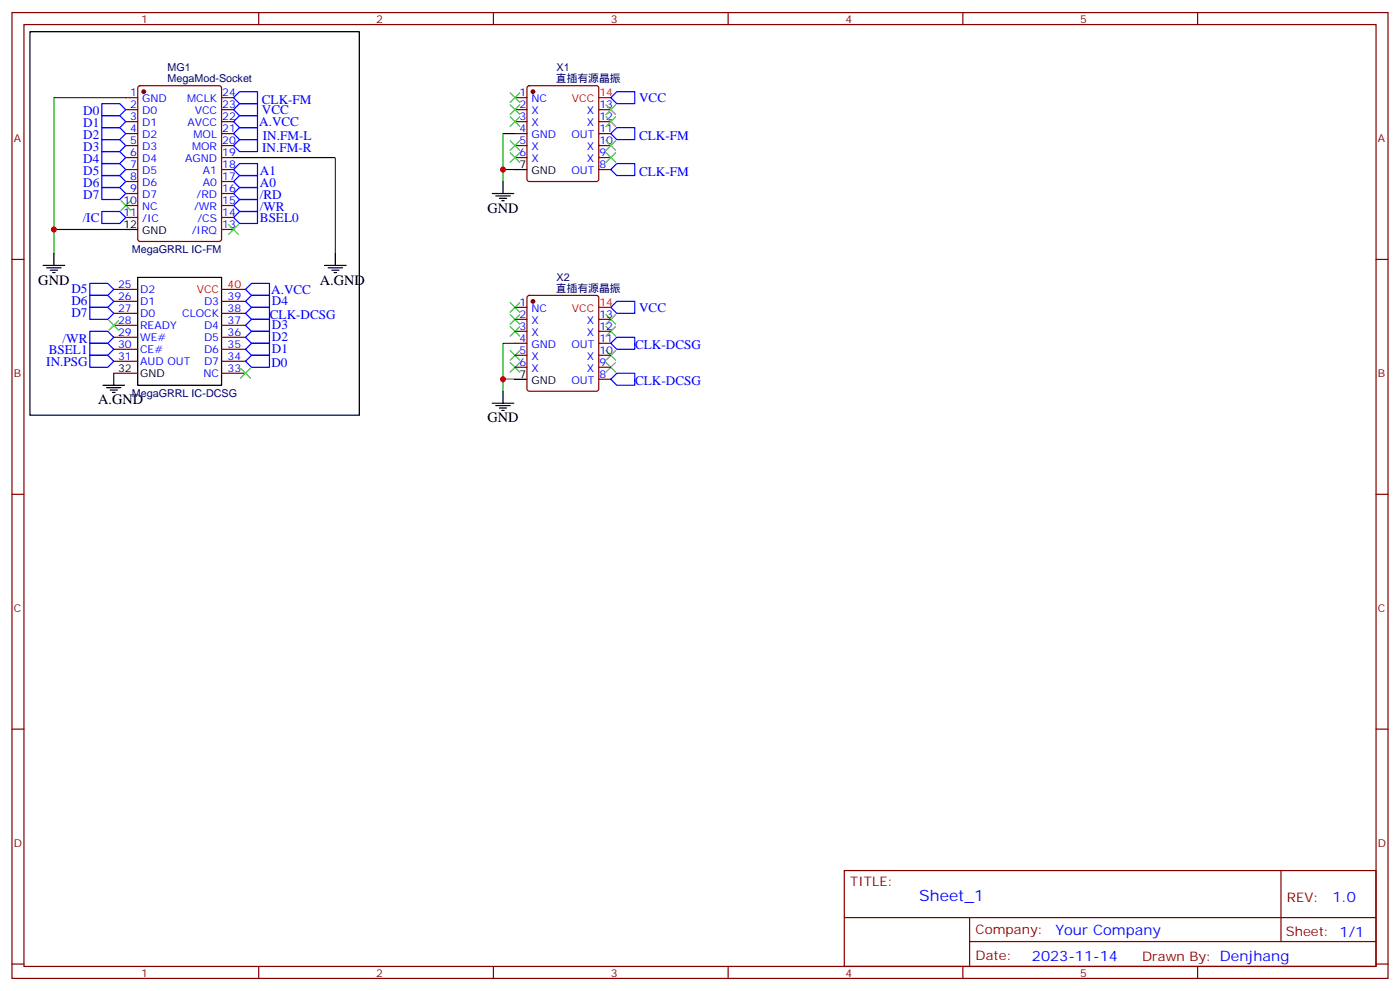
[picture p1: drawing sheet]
<svg xmlns="http://www.w3.org/2000/svg" width="412mm" height="292mm" viewBox="0 0 412 292" stroke-linecap="round" stroke-linejoin="round" font-family="sans-serif">
<g fill="none" stroke="#870000" stroke-width=".35">
<path d="M3.5 3.7h405.4v284.3h-405.4zM7.1 7.2h398.2v277.3h-398.2zM76.2 3.7v3.5M145.3 3.7v3.5M214.5 3.7v3.5M283.6 3.7v3.5M352.8 3.7v3.5M37 28.8h3.6M37 32.3h3.6M37 35.8h3.6M37 39.3h3.6M40.8 25.4l.5-.2h23.3l.6 .5 .1 44.7-.5 .6-23.5 .1-.7-.5v-44.7z"/>
<path d="M65.3 28.8h3.5M65.3 32.3h3.5M65.3 35.8h3.5M65.3 39.3h3.5M151.7 28.8h3.5M151.7 32.3h3.5M151.7 35.8h3.5M151.7 39.3h3.5M155.5 25.4l.4-.2h19.8l.5 .2 .2 .5v26.8l-.2 .5-.5 .2h-19.8l-.5-.2-.2-.5v-26.8zM176.4 32.3h3.5M176.4 35.8h3.5M176.4 39.3h3.5"/>
<path d="M37 42.9h3.6M37 46.4h3.6M37 49.9h3.6M37 53.4h3.6M37 57h3.6M65.3 42.9h3.5M65.3 46.4h3.5M65.3 49.9h3.5M65.3 53.4h3.5M65.3 57h3.5M151.7 42.9h3.5M151.7 46.4h3.5"/>
<path d="M176.4 42.9h3.5M176.4 46.4h3.5M176.4 49.9h3.5M3.5 76.4h3.6M37 60.5h3.6M37 64h3.6M65.3 60.5h3.5M65.3 64h3.5M65.3 67.6h3.5M405.3 76.4h3.6M33.5 85.2h7.1M33.5 88.7h7.1"/>
<path d="M33.5 92.3h7.1M33.5 95.8h7.1M33.5 99.3h7.1M65.3 85.2h7M65.3 88.7h7M65.3 92.3h7M65.3 95.8h7M65.3 99.3h7M151.7 94h3.5M151.7 97.5h3.5M151.7 90.5h3.5M155.5 87.2l.4-.2h19.8l.5 .2 .2 .5v26.8l-.2 .5-.5 .2h-19.8l-.5-.3-.2-.4v-26.8z"/>
<path d="M176.4 94h3.5M176.4 97.5h3.5M33.5 102.8h7.1M33.5 106.4h7.1M33.5 109.9h7.1M65.3 102.8h7M65.3 106.4h7M65.3 109.9h7M151.7 101.1h3.5M151.7 104.6h3.5M151.7 108.1h3.5M176.4 101.1h3.5"/>
<path d="M176.4 104.6h3.5M176.4 108.1h3.5M176.4 111.7h3.5M3.5 145.5h3.6M405.3 145.5h3.6M3.5 214.7h3.6M405.3 214.7h3.6M248.7 256.3h156.6v28.2h-156.6zM377.3 256.3v20.9M248.7 270.1h156.5M285.6 277.2h119.6M285.6 270.1v14.2"/>
<path d="M3.5 283.8h3.6M76.2 284.5v3.5M145.3 284.5v3.5M214.5 284.5v3.5M283.6 284.5v3.5M352.8 284.5v3.5M405.3 283.8h3.6"/>
</g>
<g fill="none" stroke="#3c3" stroke-width=".35">
<path d="M150.3 27.3l2.8 2.9M150.3 30.9l2.8 2.8M150.3 34.4l2.8 2.8M153.1 27.3l-2.8 2.9M153.1 30.9l-2.8 2.8M153.1 34.4l-2.8 2.8M178.5 34.4l2.8 2.8M178.5 30.9l2.8 2.8M181.3 34.4l-2.8 2.8M181.3 30.9l-2.8 2.8M35.6 59.1l2.9 2.8M38.5 59.1l-2.9 2.8"/>
<path d="M150.3 41.5l2.8 2.8M150.3 45l2.8 2.8M153.1 41.5l-2.8 2.8M153.1 45l-2.8 2.8M178.5 45l2.8 2.8M178.5 41.5l2.8 2.8M181.3 45l-2.8 2.8M181.3 41.5l-2.8 2.8M67.4 66.1l2.8 2.9M70.2 66.1l-2.8 2.9M32.1 94.4l2.8 2.8M34.9 94.4l-2.8 2.8"/>
<path d="M150.3 96.1l2.8 2.9M150.3 92.6l2.8 2.8M150.3 89.1l2.8 2.8M153.1 96.1l-2.8 2.9M153.1 92.6l-2.8 2.8M153.1 89.1l-2.8 2.8M178.5 92.6l2.8 2.8M178.5 96.1l2.8 2.9M181.3 92.6l-2.8 2.8M181.3 96.1l-2.8 2.9M70.9 108.5l2.8 2.8M73.7 108.5l-2.8 2.8"/>
<path d="M150.3 106.7l2.8 2.8M150.3 103.2l2.8 2.8M153.1 106.7l-2.8 2.8M153.1 103.2l-2.8 2.8M178.5 103.2l2.8 2.8M178.5 106.7l2.8 2.8M181.3 103.2l-2.8 2.8M181.3 106.7l-2.8 2.8"/>
</g>
<g fill="none" stroke="#00f" stroke-width=".35">
<path d="M30 30.5h5.3l1.7 1.8-1.7 1.7h-5.3zM30 34h5.3l1.7 1.8-1.7 1.8h-5.3zM30 37.6h5.3l1.7 1.7-1.7 1.8h-5.3zM68.8 28.8l1.8-1.8h5.2v3.5h-5.2zM68.8 35.8l1.8-1.8h5.2v3.6h-5.2zM70.6 30.5h5.2v3.5h-5.2l-1.8-1.7zM70.6 37.6h5.2v3.5h-5.2l-1.8-1.8zM179.9 28.8l1.8-1.8h5.3v3.5h-5.3zM181.7 37.6h5.3v3.5h-5.3l-1.8-1.8zM30 41.1h5.3l1.7 1.8-1.7 1.7h-5.3zM30 44.6h5.3l1.7 1.8-1.7 1.8h-5.3zM30 48.2h5.3l1.7 1.7-1.7 1.8h-5.3z"/>
<path d="M30 51.7h5.3l1.7 1.7-1.7 1.8h-5.3zM30 55.2h5.3l1.7 1.8-1.7 1.7h-5.3zM68.8 49.9l1.8-1.7h5.2v3.5h-5.2zM68.8 53.4l1.8-1.7h5.2v3.5h-5.2zM68.8 57l1.8-1.8h5.2v3.5h-5.2zM70.6 41.1h5.2v3.5h-5.2l-1.8-1.7zM181.7 48.2h5.3v3.5h-5.3l-1.8-1.8zM30 62.3h5.3l1.7 1.7-1.7 1.8h-5.3zM68.8 60.5l1.8-1.8h5.2v3.6h-5.2zM70.6 62.3h5.2v3.5h-5.2l-1.8-1.8zM26.5 83.4h5.2l1.8 1.8-1.8 1.8h-5.2zM26.5 87h5.2l1.8 1.7-1.8 1.8h-5.2z"/>
<path d="M26.5 90.5h5.2l1.8 1.8-1.8 1.7h-5.2zM26.5 97.5h5.2l1.8 1.8-1.8 1.8h-5.2zM72.3 85.2l1.8-1.8h5.3v3.6h-5.3zM74.1 90.5h5.3v3.5h-5.3l-1.8-1.7zM74.1 97.5h5.3v3.6h-5.3l-1.8-1.8zM74.1 94h5.3v3.5h-5.3l-1.8-1.7zM74.1 87h5.3v3.5h-5.3l-1.8-1.8zM181.7 88.7h5.3v3.6h-5.3l-1.8-1.8zM181.7 99.3h5.3v3.5h-5.3l-1.8-1.7zM26.5 104.6h5.2l1.8 1.8-1.8 1.7h-5.2zM26.5 101.1h5.2l1.8 1.7-1.8 1.8h-5.2zM74.1 104.6h5.3v3.5h-5.3l-1.8-1.7z"/>
<path d="M74.1 101.1h5.3v3.5h-5.3l-1.8-1.8zM181.7 109.9h5.3v3.5h-5.3l-1.8-1.7z"/>
</g>
<path d="M37 28.8h-21.1v45.8M151.7 39.3h-3.5v14.1M68.8 46.4h30v28.2M148.2 49.9h3.5M15.9 67.6h21.1M148.2 111.7h3.5M151.7 101.1h-3.5v14.1" fill="none" stroke="#008700" stroke-width=".35"/>
<g fill="none" stroke="#000" stroke-width=".35">
<path d="M8.8 9.3h97v112.9h-97zM145 57h6.3M146 57.7h4.3M147.1 58.4h2.1M147.8 59.1h.7M148.2 53.4v3.6M151.7 49.9h3.5M12.7 78.1h6.3M13.8 78.8h4.2M14.8 79.6h2.1M15.9 74.6v3.5M37 67.6h3.6"/>
<path d="M95.6 78.1h6.4M96.7 78.8h4.2M97.7 79.6h2.1M98.8 74.6v3.5M15.5 80.3h.7M40.6 81.7h24.7v31.7h-24.7zM98.4 80.3h.7M30.3 113.4h6.4M31.4 114.1h4.2M32.5 114.8h2.1M33.2 115.5h.7M33.5 109.9v3.5"/>
<path d="M145 118.7h6.3M146 119.4h4.3M148.2 115.2v3.5M151.7 111.7h3.5M147.1 120.1h2.1M147.8 120.8h.7"/>
</g>
<g fill="#870000" stroke="#870000" stroke-width=".35">
<circle cx="42.3" cy="27" r=".53"/>
<circle cx="157" cy="27" r=".53"/>
<circle cx="157" cy="88.7" r=".53"/>
</g>
<path d="M176.4 28.8h3.5M176.4 90.5h3.5" fill="none" stroke="#f00" stroke-width=".35"/>
<g fill="#c00">
<circle cx="15.9" cy="67.6" r=".88"/>
<circle cx="148.2" cy="49.9" r=".88"/>
<circle cx="148.2" cy="111.7" r=".88"/>
</g>
<text font-size="4.6" fill="#00f" x="270.8" y="265.3">Sheet_1</text>
<g font-size="4.2">
<text x="143.6" y="62.6">GND</text>
<text x="11.3" y="83.8">GND</text>
<text x="94.2" y="83.8">A.GND</text>
<text x="28.9" y="119.1">A.GND</text>
<text x="143.6" y="124.4">GND</text>
</g>
<g font-size="4.2" fill="#00f">
<text x="392.5" y="265.6">1.0</text>
<text x="310.9" y="275.1">Your Company</text>
<text x="304" y="282.9">2023-11-14</text>
</g>
<g font-size="3.9" fill="#00f">
<text x="24.5" y="33.8">D0</text>
<text x="77.1" y="30.5">CLK-FM</text>
<text x="77.1" y="33.5">VCC</text>
<text x="188.3" y="30">VCC</text>
<text x="24.5" y="37.5">D1</text>
<text x="24.5" y="41">D2</text>
<text x="76.4" y="37.1">A.VCC</text>
<text x="77.4" y="41.1">IN.FM-L</text>
<text x="188.3" y="41.1">CLK-FM</text>
<text x="24.5" y="44.5">D3</text>
<text x="77.2" y="44.6">IN.FM-R</text>
<text x="24.5" y="48">D4</text>
<text x="24.5" y="51.6">D5</text>
<text x="76.6" y="51.6">A1</text>
<text x="188.3" y="51.7">CLK-FM</text>
<text x="24.5" y="55.1">D6</text>
<text x="24.5" y="58.6">D7</text>
<text x="76.6" y="55">A0</text>
<text x="76.6" y="58.6">/RD</text>
<text x="24.4" y="65.3">/IC</text>
<text x="76.6" y="62.1">/WR</text>
<text x="76.6" y="65.3">BSEL0</text>
<text x="21" y="86.4">D5</text>
<text x="21" y="89.9">D6</text>
<text x="79.9" y="86.5">A.VCC</text>
<text x="80.1" y="89.9">D4</text>
<text x="21" y="93.4">D7</text>
<text x="79.5" y="94">CLK-DCSG</text>
<text x="188.3" y="91.8">VCC</text>
<text x="18.5" y="100.9">/WR</text>
<text x="80.1" y="100.5">D2</text>
<text x="80.1" y="96.9">D3</text>
<text x="13.6" y="107.6">IN.PSG</text>
<text x="14.4" y="104.1">BSEL1</text>
<text x="80.1" y="104">D1</text>
<text x="187.1" y="102.8">CLK-DCSG</text>
<text x="79.9" y="108.1">D0</text>
<text x="187.1" y="113.4">CLK-DCSG</text>
</g>
<g font-size="3.9" fill="#800">
<text x="250.5" y="260.9">TITLE:</text>
<text x="379.1" y="265.6">REV:</text>
<text x="287.4" y="275.1">Company:</text>
<text x="378.7" y="275.7">Sheet: 1/1</text>
<text x="287.4" y="282.8">Date:</text>
<text x="336.4" y="282.8">Drawn By: Denjhang</text>
</g>
<g font-size="3.2" fill="#800">
<text x="41.6" y="6.7">1</text>
<text x="110.8" y="6.7">2</text>
<text x="179.9" y="6.7">3</text>
<text x="249.1" y="6.7">4</text>
<text x="318.2" y="6.7">5</text>
<text x="4.1" y="41.8">A</text>
<text x="405.9" y="41.8">A</text>
<text x="4.1" y="110.9">B</text>
<text x="405.9" y="110.9">B</text>
<text x="4.1" y="180.1">C</text>
<text x="405.9" y="180.1">C</text>
<text x="4.1" y="249.2">D</text>
<text x="405.9" y="249.2">D</text>
<text x="41.6" y="287.5">1</text>
<text x="110.8" y="287.5">2</text>
<text x="179.9" y="287.5">3</text>
<text x="249.1" y="287.5">4</text>
<text x="318.2" y="287.5">5</text>
</g>
<g font-size="3.2" fill="#000080">
<text x="49.4" y="21">MG1</text>
<text x="164" y="21">X1</text>
<text x="49.4" y="24.1">MegaMod-Socket</text>
<text x="163.8" y="24.1">直插有源晶振</text>
<text x="38.8" y="74.6">MegaGRRL IC-FM</text>
<text x="164" y="82.8">X2</text>
<text x="163.8" y="85.9">直插有源晶振</text>
<text x="38.8" y="116.9">MegaGRRL IC-DCSG</text>
</g>
<g font-size="3.2" fill="#00f">
<text x="38.4" y="28.4">1</text>
<text x="65.4" y="28.4">24</text>
<text x="153" y="28.4">1</text>
<text x="38.4" y="31.9">2</text>
<text x="38.4" y="35.5">3</text>
<text x="41.9" y="30.2">GND</text>
<text x="41.9" y="33.7">D0</text>
<text x="55.1" y="30.2">MCLK</text>
<text x="57.4" y="33.7">VCC</text>
<text x="65.4" y="35.5">22</text>
<text x="65.4" y="31.9">23</text>
<text x="153" y="35.5">3</text>
<text x="153" y="31.9">2</text>
<text x="156.5" y="33.7">X</text>
<text x="156.5" y="30.2">NC</text>
<text x="172.9" y="33.7">X</text>
<text x="176.6" y="31.9">13</text>
<text x="176.6" y="35.5">12</text>
<text x="38.4" y="39">4</text>
<text x="41.9" y="37.2">D1</text>
<text x="41.9" y="40.7">D2</text>
<text x="55.2" y="37.2">AVCC</text>
<text x="57" y="40.7">MOL</text>
<text x="65.4" y="39">21</text>
<text x="153" y="39">4</text>
<text x="156.5" y="40.7">GND</text>
<text x="156.5" y="37.2">X</text>
<text x="168.3" y="40.7">OUT</text>
<text x="172.9" y="37.2">X</text>
<text x="176.6" y="39">11</text>
<text x="38.4" y="42.5">5</text>
<text x="38.4" y="46">6</text>
<text x="41.9" y="44.3">D3</text>
<text x="41.9" y="47.8">D4</text>
<text x="54.5" y="47.8">AGND</text>
<text x="56.6" y="44.3">MOR</text>
<text x="65.4" y="46">19</text>
<text x="65.4" y="42.5">20</text>
<text x="153" y="46">6</text>
<text x="153" y="42.5">5</text>
<text x="156.5" y="47.8">X</text>
<text x="156.5" y="44.3">X</text>
<text x="172.9" y="44.3">X</text>
<text x="172.9" y="47.8">X</text>
<text x="176.6" y="42.5">10</text>
<text x="176.6" y="46">9</text>
<text x="38.4" y="49.6">7</text>
<text x="38.4" y="53.1">8</text>
<text x="41.9" y="51.3">D5</text>
<text x="59.8" y="51.3">A1</text>
<text x="65.4" y="53.1">17</text>
<text x="65.4" y="49.6">18</text>
<text x="168.3" y="51.3">OUT</text>
<text x="176.6" y="49.6">8</text>
<text x="38.4" y="56.6">9</text>
<text x="41.9" y="54.9">D6</text>
<text x="41.9" y="58.4">D7</text>
<text x="57.9" y="58.4">/RD</text>
<text x="59.8" y="54.9">A0</text>
<text x="65.4" y="56.6">16</text>
<text x="36.4" y="60.1">10</text>
<text x="36.4" y="63.7">11</text>
<text x="41.9" y="61.9">NC</text>
<text x="41.9" y="65.4">/IC</text>
<text x="57.2" y="61.9">/WR</text>
<text x="58.1" y="65.4">/CS</text>
<text x="65.4" y="63.7">14</text>
<text x="65.4" y="60.1">15</text>
<text x="56.5" y="69">/IRQ</text>
<text x="65.4" y="67.2">13</text>
<text x="34.8" y="84.8">25</text>
<text x="34.8" y="88.4">26</text>
<text x="41.3" y="86.3">D2</text>
<text x="41.3" y="89.8">D1</text>
<text x="60.1" y="89.8">D3</text>
<text x="67" y="88.4">39</text>
<text x="34.8" y="91.9">27</text>
<text x="34.8" y="95.4">28</text>
<text x="41.3" y="93.3">D0</text>
<text x="53.7" y="93.3">CLOCK</text>
<text x="67" y="95.4">37</text>
<text x="67" y="91.9">38</text>
<text x="153" y="93.7">2</text>
<text x="153" y="90.1">1</text>
<text x="156.5" y="95.4">X</text>
<text x="156.5" y="91.9">NC</text>
<text x="172.9" y="95.4">X</text>
<text x="176.6" y="93.7">13</text>
<text x="34.8" y="99">29</text>
<text x="41.3" y="96.8">READY</text>
<text x="41.3" y="100.4">WE#</text>
<text x="60.1" y="100.4">D5</text>
<text x="60.1" y="96.8">D4</text>
<text x="67" y="99">36</text>
<text x="153" y="100.7">4</text>
<text x="153" y="97.2">3</text>
<text x="156.5" y="99">X</text>
<text x="172.9" y="99">X</text>
<text x="176.6" y="97.2">12</text>
<text x="176.6" y="100.7">11</text>
<text x="34.8" y="102.5">30</text>
<text x="34.8" y="106">31</text>
<text x="41.3" y="103.9">CE#</text>
<text x="41.3" y="107.4">AUD OUT</text>
<text x="60.1" y="107.4">D7</text>
<text x="60.1" y="103.9">D6</text>
<text x="67" y="106">34</text>
<text x="67" y="102.5">35</text>
<text x="153" y="107.8">6</text>
<text x="153" y="104.2">5</text>
<text x="156.5" y="106">X</text>
<text x="156.5" y="102.5">GND</text>
<text x="168.3" y="102.5">OUT</text>
<text x="172.9" y="106">X</text>
<text x="176.6" y="104.2">10</text>
<text x="176.6" y="107.8">9</text>
<text x="60" y="110.9">NC</text>
<text x="67" y="109.5">33</text>
<text x="156.5" y="109.5">X</text>
<text x="168.3" y="113.1">OUT</text>
<text x="172.9" y="109.5">X</text>
<text x="176.6" y="111.3">8</text>
</g>
<g font-size="3.2" fill="#f00">
<text x="176.6" y="28.4">14</text>
<text x="168.5" y="30.2">VCC</text>
<text x="58" y="86.3">VCC</text>
<text x="67" y="84.8">40</text>
<text x="168.5" y="91.9">VCC</text>
<text x="176.6" y="90.1">14</text>
</g>
<g font-size="3.2">
<text x="153" y="49.6">7</text>
<text x="156.5" y="51.3">GND</text>
<text x="36.4" y="67.2">12</text>
<text x="41.9" y="69">GND</text>
<text x="34.8" y="109.5">32</text>
<text x="41.3" y="110.9">GND</text>
<text x="153" y="111.3">7</text>
<text x="156.5" y="113.1">GND</text>
</g>
</svg>
